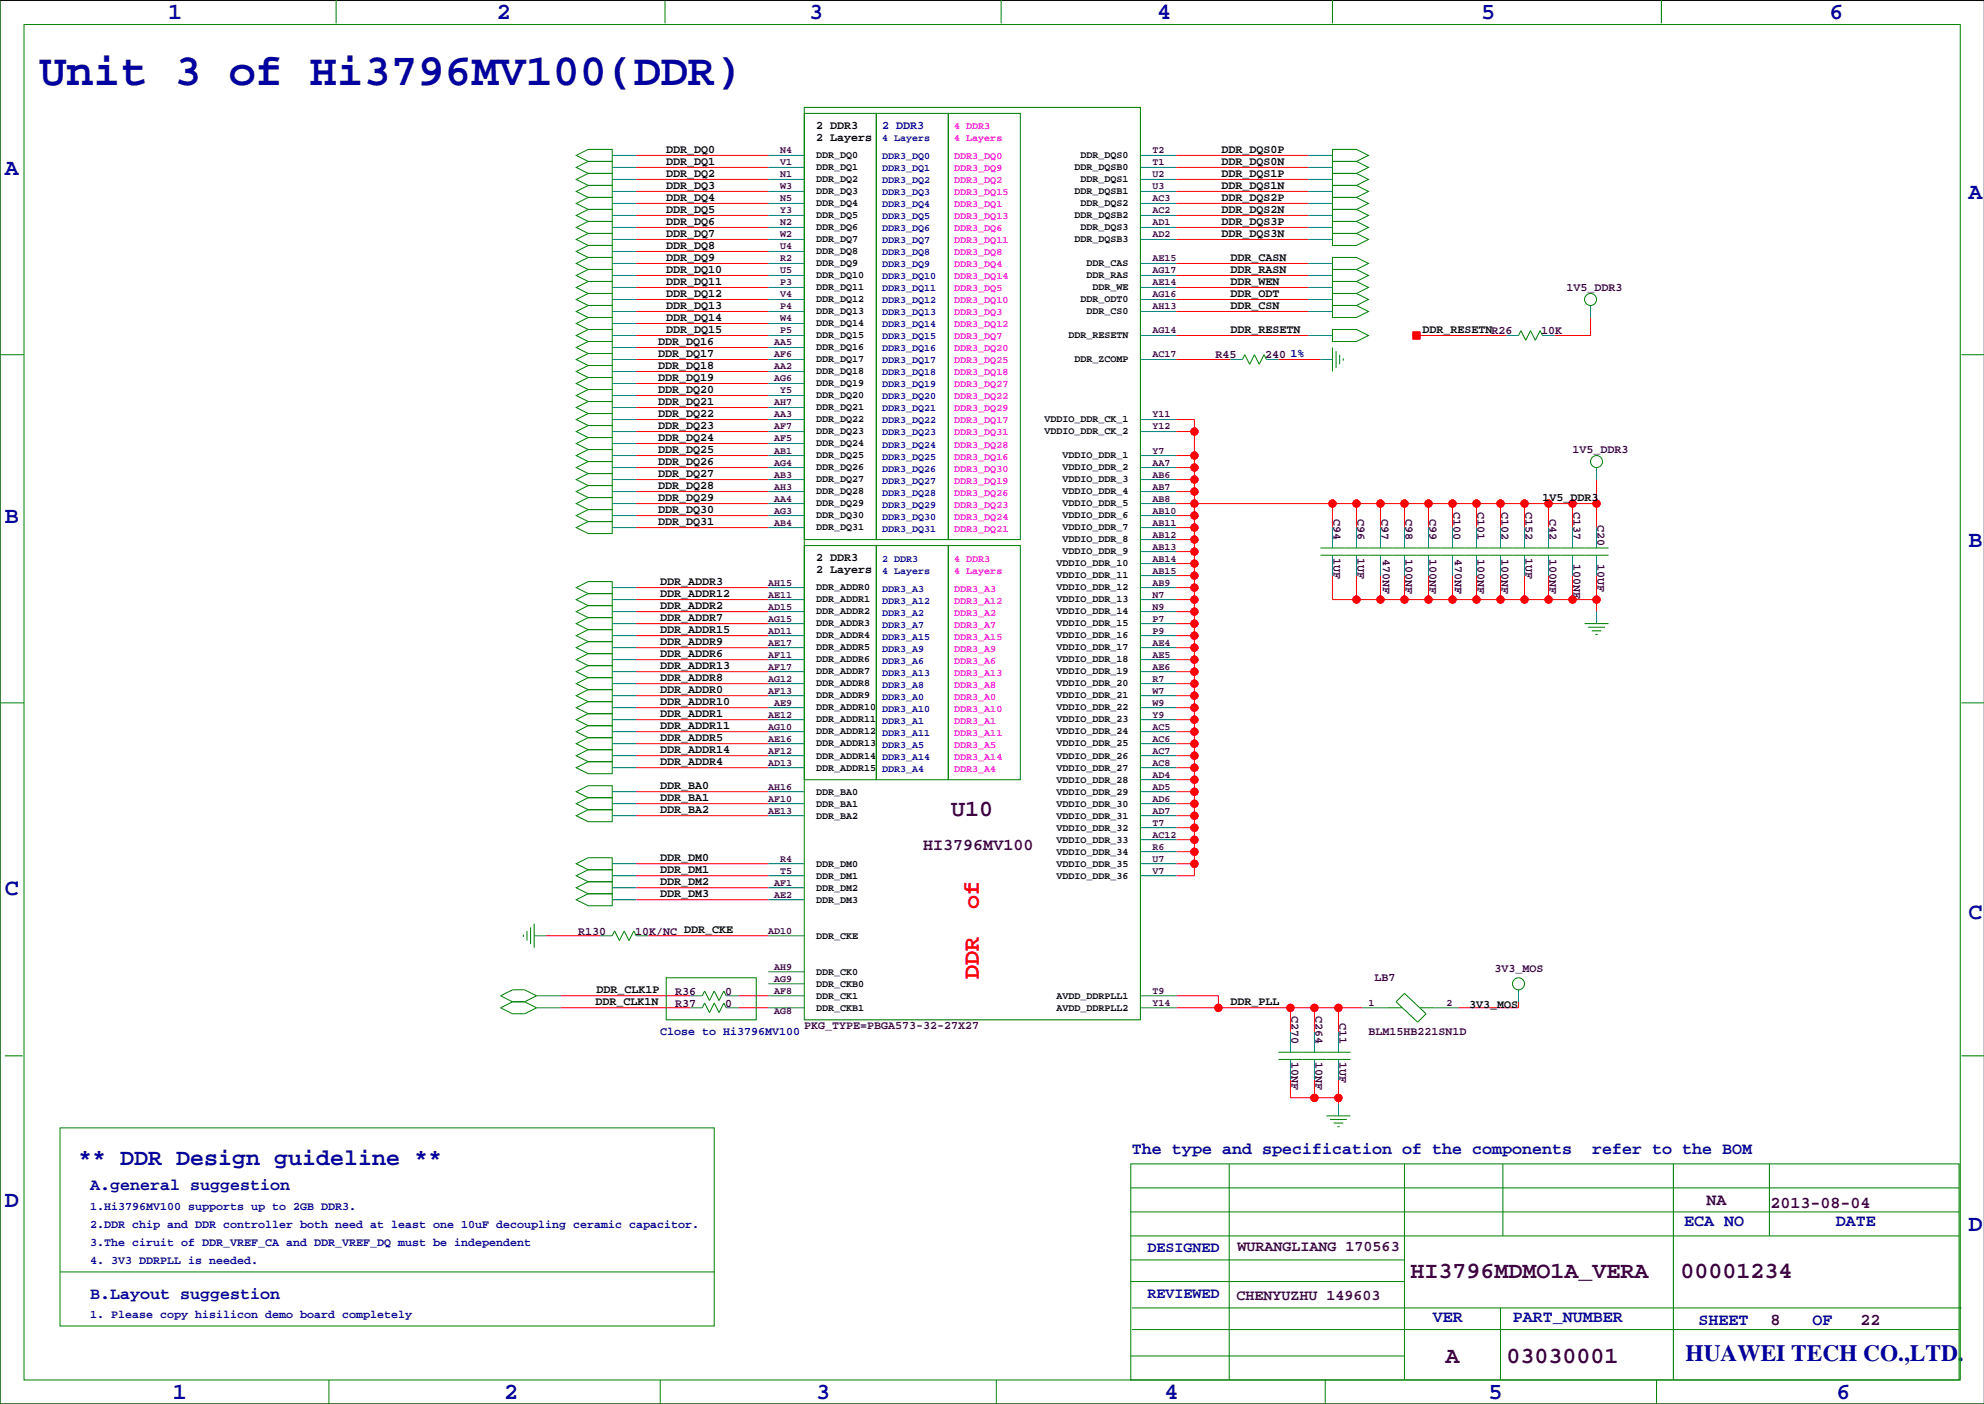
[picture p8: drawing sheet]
<svg xmlns="http://www.w3.org/2000/svg" width="420mm" height="297mm" viewBox="0 0 420 297" stroke-linecap="round" stroke-linejoin="round" font-family="sans-serif">
<path d="M419.9 .1h-419.9v296.9h419.9" fill="none" stroke="#000" stroke-width=".21"/>
<g fill="none" stroke="#008080" stroke-width=".21">
<path d="M129.5 32.9h5.1M129.5 35.4h5.1M129.5 38h5.1M162.6 32.9h7.6M162.6 35.4h7.6M162.6 38h7.6M241.3 32.9h7.6M241.3 35.4h7.6M241.3 38h7.6M276.9 32.9h5M276.9 35.4h5M276.9 38h5"/>
<path d="M129.5 40.5h5.1M129.5 43h5.1M129.5 45.6h5.1M129.5 48.1h5.1M129.5 50.7h5.1M129.5 53.2h5.1M129.5 55.7h5.1M129.5 58.3h5.1M162.6 40.5h7.6M162.6 43h7.6M162.6 45.6h7.6M162.6 48.1h7.6"/>
<path d="M162.6 50.7h7.6M162.6 53.2h7.6M162.6 55.7h7.6M162.6 58.3h7.6M241.3 40.5h7.6M241.3 43h7.6M241.3 45.6h7.6M241.3 48.1h7.6M241.3 50.7h7.6M241.3 55.7h7.6M241.3 58.3h7.6M276.9 40.5h5"/>
<path d="M276.9 43h5M276.9 45.6h5M276.9 48.1h5M276.9 50.7h5M276.9 55.7h5M276.9 58.3h5M129.5 60.8h5.1M129.5 63.4h5.1M129.5 65.9h5.1M129.5 68.4h5.1M129.5 71h5.1M129.5 73.5h5.1"/>
<path d="M129.5 76.1h5.1M129.5 78.6h5.1M162.6 60.8h7.6M162.6 63.4h7.6M162.6 65.9h7.6M162.6 68.4h7.6M162.6 71h7.6M162.6 73.5h7.6M162.6 76.1h7.6M162.6 78.6h7.6M241.3 60.8h7.6M241.3 63.4h7.6"/>
<path d="M241.3 65.9h7.6M241.3 71h7.6M241.3 76.1h7.6M260.3 76.1h2.6M268 76.1h2.5M276.9 60.8h5M276.9 63.4h5M276.9 65.9h5M276.9 71h5M279.4 76.1h2.5M318.8 71h2.5M326.4 71h2.5"/>
<path d="M336.5 64.6v2.6M129.5 81.1h5.1M129.5 83.7h5.1M129.5 86.2h5.1M129.5 88.8h5.1M129.5 91.3h5.1M129.5 93.8h5.1M129.5 96.4h5.1M129.5 98.9h5.1M162.6 81.1h7.6M162.6 83.7h7.6M162.6 86.2h7.6"/>
<path d="M162.6 88.8h7.6M162.6 91.3h7.6M162.6 93.8h7.6M162.6 96.4h7.6M162.6 98.9h7.6M241.3 88.8h7.6M241.3 91.3h7.6M241.3 96.4h7.6M241.3 98.9h7.6M337.8 98.9v2.6M129.5 101.5h5.1M129.5 104h5.1"/>
<path d="M129.5 106.5h5.1M129.5 109.1h5.1M129.5 111.6h5.1M162.6 101.5h7.6M162.6 104h7.6M162.6 106.5h7.6M162.6 109.1h7.6M162.6 111.6h7.6M241.3 101.5h7.6M241.3 104h7.6M241.3 106.5h7.6M241.3 109.1h7.6"/>
<path d="M241.3 111.6h7.6M241.3 114.2h7.6M241.3 116.7h7.6M241.3 119.2h7.6M281.9 111.6v4.3M281.9 117.5v4.3M287 111.6v4.3M287 117.5v4.3M292.1 111.6v4.3M292.1 117.5v4.3M297.2 111.6v4.3M297.2 117.5v4.3"/>
<path d="M302.3 111.6v4.3M302.3 117.5v4.3M307.3 111.6v4.3M307.3 117.5v4.3M312.4 111.6v4.3M312.4 117.5v4.3M317.5 111.6v4.3M317.5 117.5v4.3M322.6 111.6v4.3M322.6 117.5v4.3M327.7 111.6v4.3M327.7 117.5v4.3"/>
<path d="M332.7 111.6v4.3M332.7 117.5v4.3M337.8 111.6v4.3M337.8 117.5v4.3M129.5 124.3h5.1M129.5 126.9h5.1M129.5 129.4h5.1M129.5 131.9h5.1M129.5 134.5h5.1M129.5 137h5.1M129.5 139.6h5.1M162.6 124.3h7.6"/>
<path d="M162.6 126.9h7.6M162.6 129.4h7.6M162.6 131.9h7.6M162.6 134.5h7.6M162.6 137h7.6M162.6 139.6h7.6M241.3 124.3h7.6M241.3 126.9h7.6M241.3 129.4h7.6M241.3 131.9h7.6M241.3 134.5h7.6M241.3 137h7.6"/>
<path d="M241.3 139.6h7.6M241.3 121.8h7.6M337.8 129.4v2.5M129.5 142.1h5.1M129.5 144.6h5.1M129.5 147.2h5.1M129.5 149.7h5.1M129.5 152.3h5.1M129.5 154.8h5.1M129.5 157.3h5.1M129.5 159.9h5.1M162.6 142.1h7.6"/>
<path d="M162.6 144.6h7.6M162.6 147.2h7.6M162.6 149.7h7.6M162.6 152.3h7.6M162.6 154.8h7.6M162.6 157.3h7.6M162.6 159.9h7.6M241.3 142.1h7.6M241.3 144.6h7.6M241.3 147.2h7.6M241.3 149.7h7.6M241.3 152.3h7.6"/>
<path d="M241.3 154.8h7.6M241.3 157.3h7.6M241.3 159.9h7.6M129.5 162.4h5.1M129.5 167.5h5.1M129.5 170h5.1M129.5 172.6h5.1M162.6 162.4h7.6M162.6 167.5h7.6M162.6 170h7.6M162.6 172.6h7.6M241.3 162.4h7.6"/>
<path d="M241.3 167.5h7.6M241.3 170h7.6M241.3 172.6h7.6M241.3 165h7.6M241.3 175.1h7.6M241.3 177.7h7.6M113 198h2.6M127 198h2.5M129.5 182.7h5.1M129.5 185.3h5.1M129.5 187.8h5.1M129.5 190.4h5.1"/>
<path d="M134.6 198h2.6M162.6 182.7h7.6M162.6 185.3h7.6M162.6 187.8h7.6M162.6 190.4h7.6M162.6 198h7.6M241.3 180.2h7.6M241.3 182.7h7.6M241.3 185.3h7.6M113.5 210.7h5.1M113.5 213.2h5.1M146 210.7h2.6"/>
<path d="M146 213.2h2.6M153.7 210.7h2.5M153.7 213.2h2.5M162.6 210.7h7.6M162.6 213.2h7.6M162.6 205.6h7.6M162.6 208.1h7.6M241.3 210.7h7.6M241.3 213.2h7.6M273 218.3v4.3M278.1 218.3v4.3M283.2 218.3v4.3"/>
<path d="M288.3 213.2h5.1M303.5 213.2h5.1M321.3 209.4v2.5M273 224.1v4.4M278.1 224.1v4.4M283.2 224.1v4.4M283.2 233.5v2.6"/>
</g>
<g fill="none" stroke="#008000" stroke-width=".21">
<path d="M0 -.1v297.1h419.9M71.1 0v4.9M140.7 0v4.9M211.8 0v4.9M281.9 0v4.9M351.5 0v4.9M5.1 5.2h409.7v286.8h-409.7zM121.9 32.9l2.6-1.3h5v2.5h-5zM121.9 35.4l2.6-1.3h5v2.6h-5zM121.9 38l2.6-1.3h5v2.5h-5zM170.2 24h15.2v90.2h-15.2zM170.2 22.7h71.1v193.1h-71.1z"/>
<path d="M185.4 24h15.3v90.2h-15.3zM200.7 24h15.2v90.2h-15.2zM281.9 34.1h5.1l2.6 1.3-2.6 1.3h-5.1zM281.9 31.6h5.1l2.6 1.3-2.6 1.2h-5.1zM281.9 39.2h5.1l2.6 1.3-2.6 1.3h-5.1zM281.9 36.7h5.1l2.6 1.3-2.6 1.2h-5.1zM121.9 50.7l2.6-1.3h5v2.5h-5zM121.9 48.1l2.6-1.3h5v2.6h-5zM121.9 45.6l2.6-1.3h5v2.5h-5zM121.9 43l2.6-1.2h5v2.5h-5zM121.9 40.5l2.6-1.3h5v2.6h-5zM121.9 58.3l2.6-1.3h5v2.5h-5z"/>
<path d="M121.9 55.7l2.6-1.2h5v2.5h-5zM121.9 53.2l2.6-1.3h5v2.6h-5zM281.9 41.8h5.1l2.6 1.2-2.6 1.3h-5.1zM281.9 44.3h5.1l2.6 1.3-2.6 1.2h-5.1zM281.9 46.8h5.1l2.6 1.3-2.6 1.3h-5.1zM281.9 49.4h5.1l2.6 1.3-2.6 1.2h-5.1zM281.9 54.5h5.1l2.6 1.2-2.6 1.3h-5.1zM281.9 57h5.1l2.6 1.3-2.6 1.2h-5.1zM281.9 59.5h5.1l2.6 1.3-2.6 1.3h-5.1zM0 75h5.1M121.9 60.8l2.6-1.3h5v2.6h-5zM121.9 63.4l2.6-1.3h5v2.5h-5z"/>
<path d="M121.9 65.9l2.6-1.3h5v2.6h-5zM121.9 78.6l2.6-1.3h5v2.6h-5zM121.9 76.1l2.6-1.3h5v2.5h-5zM121.9 68.4l2.6-1.2h5v2.5h-5zM121.9 73.5l2.6-1.3h5v2.6h-5zM121.9 71l2.6-1.3h5v2.5h-5zM262.9 76.1l.5-1.1 1 2.1 1-2.1 1 2.1 1.1-2.1 .5 1.1M281.9 62.1h5.1l2.6 1.3-2.6 1.2h-5.1zM281.9 64.6h5.1l2.6 1.3-2.6 1.3h-5.1zM281.9 69.7h5.1l2.6 1.3-2.6 1.2h-5.1zM281.9 73.5v5.1M282.7 74.3v3.5"/>
<path d="M283.5 75v2.1M284.2 75.8v.5M321.3 71l.5-1 1 2 1-2 1.1 2 1-2 .5 1M415 75h4.9M121.9 93.8l2.6-1.2h5v2.5h-5zM121.9 96.4l2.6-1.3h5v2.5h-5zM121.9 98.9l2.6-1.3h5v2.6h-5zM121.9 81.1l2.6-1.2h5v2.5h-5zM121.9 83.7l2.6-1.3h5v2.5h-5zM121.9 86.2l2.6-1.3h5v2.6h-5zM121.9 88.8l2.6-1.3h5v2.5h-5zM121.9 91.3l2.6-1.3h5v2.6h-5z"/>
<path d="M121.9 109.1l2.6-1.3h5v2.5h-5zM121.9 106.5l2.6-1.2h5v2.5h-5zM121.9 104l2.6-1.3h5v2.6h-5zM121.9 101.5l2.6-1.3h5v2.5h-5zM121.9 111.6l2.6-1.3h5v2.6h-5zM170.2 115.4h15.2v49.6h-15.2zM185.4 115.4h15.3v49.6h-15.3zM200.7 115.4h15.2v49.6h-15.2zM279.4 115.9h61M279.4 117.5h61M121.9 124.3l2.6-1.3h5v2.6h-5zM121.9 126.9l2.6-1.3h5v2.5h-5z"/>
<path d="M121.9 129.4l2.6-1.3h5v2.6h-5zM121.9 131.9l2.6-1.2h5v2.5h-5zM121.9 134.5l2.6-1.3h5v2.5h-5zM121.9 137l2.6-1.3h5v2.6h-5zM121.9 139.6l2.6-1.3h5v2.5h-5zM335.3 131.9h5.1M336 132.7h3.6M336.8 133.5h2M337.6 134.2h.5M0 148.7h5.1M121.9 142.1l2.6-1.3h5v2.6h-5zM121.9 144.6l2.6-1.2h5v2.5h-5z"/>
<path d="M121.9 147.2l2.6-1.3h5v2.5h-5zM121.9 149.7l2.6-1.3h5v2.6h-5zM121.9 152.3l2.6-1.3h5v2.5h-5zM121.9 154.8l2.6-1.3h5v2.6h-5zM121.9 157.3l2.6-1.2h5v2.5h-5zM121.9 159.9l2.6-1.3h5v2.5h-5zM415 148.7h4.9M121.9 172.6l2.6-1.3h5v2.5h-5zM121.9 170l2.6-1.2h5v2.5h-5zM121.9 167.5l2.6-1.3h5v2.6h-5zM121.9 162.4l2.6-1.3h5v2.6h-5zM110.7 197.7v.5"/>
<path d="M111.5 197v2M112.3 196.2v3.6M113 195.4v5.1M121.9 182.7l2.6-1.2h5v2.5h-5zM121.9 187.8l2.6-1.3h5v2.6h-5zM121.9 185.3l2.6-1.3h5v2.5h-5zM121.9 190.4l2.6-1.3h5v2.5h-5zM129.5 198l.5-1 1.1 2 1-2 1 2 1-2 .5 1M108.5 211.9l-2.6-1.2 2.6-1.3h2.5l2.5 1.3-2.5 1.2M108.5 211.9h2.5M108.5 211.9l-2.6 1.3 2.6 1.3h2.5l2.5-1.3-2.5-1.3M141 206.9h19v8.9h-19z"/>
<path d="M148.6 210.7l.5-1 1 2 1-2 1 2 1.1-2 .5 1M148.6 213.2l.5-1 1 2 1-2 1 2 1.1-2 .5 1M293.4 213.2h3.3M295.4 211.9l1.8-1.7 4.6 4.3-1.8 1.8zM300.5 213.2h3M1 223.4h3.8M12.7 238.6h138.4v41.9h-138.4zM270.5 222.6h15.3M270.5 224.1h15.3M280.7 236.1h5.1M281.4 236.8h3.6M282.2 237.6h2"/>
<path d="M283 238.4h.5M415 223.4h4.9M239.3 246.2h175.2v45.8h-175.2zM239.3 251.3h175.2M239.3 256.4h175.2M260.1 246.2v45.8M297.2 246.2v45.8M318 246.2v15.3M354.1 246.2v45.8M374.4 246.2v15.3M12.7 269.1h138.4M239.3 266.6h57.9"/>
<path d="M239.3 261.5h175.2M239.3 271.1h57.9M239.5 276.7h175.5M317.5 276.7v15.3M69.6 292v5M139.7 292v5M210.8 292v5M239.3 286.9h57.9M239.5 281.3h175M280.4 292v5M350.5 292v5M383.5 287.4h.1"/>
<circle cx="336.5" cy="63.4" r="1.27"/>
<circle cx="337.8" cy="97.6" r="1.27"/>
<circle cx="321.3" cy="208.1" r="1.27"/>
</g>
<g fill="none" stroke="#f00" stroke-width=".21">
<path d="M134.6 32.9h28M134.6 35.4h28M134.6 38h28M248.9 32.9h28M248.9 35.4h28M248.9 38h28M134.6 45.6h28M134.6 48.1h28M134.6 50.7h28M134.6 53.2h28M134.6 55.7h28M134.6 58.3h28"/>
<path d="M134.6 40.5h28M134.6 43h28M248.9 45.6h28M248.9 48.1h28M248.9 50.7h28M248.9 55.7h28M248.9 58.3h28M248.9 40.5h28M248.9 43h28M134.6 71h28M134.6 60.8h28M134.6 63.4h28"/>
<path d="M134.6 65.9h28M134.6 68.4h28M134.6 73.5h28M134.6 76.1h28M134.6 78.6h28M248.9 71h28M248.9 60.8h28M248.9 63.4h28M248.9 65.9h28M248.9 76.1h11.4M270.5 76.1h8.9M299.7 71h19.1"/>
<path d="M336.5 67.2v3.8h-7.6M134.6 81.1h28M134.6 83.7h28M134.6 86.2h28M134.6 88.8h28M134.6 91.3h28M134.6 93.8h28M134.6 96.4h28M134.6 98.9h28M248.9 88.8h3.8v96.5h-3.8M248.9 91.3h3.8M248.9 96.4h3.8"/>
<path d="M248.9 98.9h3.8M134.6 101.5h28M134.6 104h28M134.6 106.5h28M134.6 109.1h28M134.6 111.6h28M248.9 101.5h3.8M248.9 104h3.8M248.9 106.5h88.9M248.9 109.1h3.8M248.9 111.6h3.8M248.9 114.2h3.8"/>
<path d="M248.9 116.7h3.8M248.9 119.2h3.8M281.9 106.5v5.1M287 106.5v5.1M292.1 106.5v5.1M297.2 106.5v5.1M302.3 106.5v5.1M307.3 106.5v5.1M312.4 106.5v5.1M317.5 106.5v5.1M322.6 106.5v5.1M327.7 106.5v5.1"/>
<path d="M332.7 106.5v5.1M337.8 101.5v10.1M134.6 129.4h28M134.6 124.3h28M134.6 139.6h28M134.6 131.9h28M134.6 137h28M134.6 126.9h28M134.6 134.5h28M248.9 129.4h3.8M248.9 124.3h3.8M248.9 139.6h3.8"/>
<path d="M248.9 131.9h3.8M248.9 137h3.8M248.9 126.9h3.8M248.9 134.5h3.8M248.9 121.8h3.8M281.9 121.8v5.1h55.9M287 121.8v5.1M292.1 121.8v5.1M297.2 121.8v5.1M302.3 121.8v5.1M307.3 121.8v5.1M312.4 121.8v5.1"/>
<path d="M317.5 121.8v5.1M322.6 121.8v5.1M327.7 121.8v5.1M332.7 121.8v5.1M337.8 121.8v7.6M134.6 157.3h28M134.6 147.2h28M134.6 152.3h28M134.6 144.6h28M134.6 149.7h28M134.6 154.8h28M134.6 142.1h28"/>
<path d="M134.6 159.9h28M248.9 157.3h3.8M248.9 147.2h3.8M248.9 152.3h3.8M248.9 144.6h3.8M248.9 149.7h3.8M248.9 154.8h3.8M248.9 142.1h3.8M248.9 159.9h3.8M134.6 162.4h28M134.6 167.5h28M134.6 170h28"/>
<path d="M134.6 172.6h28M248.9 162.4h3.8M248.9 167.5h3.8M248.9 170h3.8M248.9 172.6h3.8M248.9 165h3.8M248.9 175.1h3.8M248.9 177.7h3.8M115.6 198h11.4M134.6 190.4h28M134.6 187.8h28M134.6 185.3h28"/>
<path d="M134.6 182.7h28M137.2 198h25.4M248.9 182.7h3.8M248.9 180.2h3.8M118.6 210.7h27.4M118.6 213.2h27.4M156.2 210.7h6.4M156.2 213.2h6.4M248.9 210.7h8.9v2.5M248.9 213.2h39.4M273 213.2v5.1M278.1 213.2v5.1"/>
<path d="M283.2 213.2v5.1M321.3 211.9v1.3h-12.7M273 228.5v3.8h10.2M278.1 228.5v3.8M283.2 228.5v5"/>
<circle cx="252.7" cy="96.4" r=".76"/>
<circle cx="252.7" cy="91.3" r=".76"/>
<circle cx="252.7" cy="98.9" r=".76"/>
<circle cx="252.7" cy="109.1" r=".76"/>
<circle cx="252.7" cy="104" r=".76"/>
<circle cx="252.7" cy="111.6" r=".76"/>
<circle cx="252.7" cy="119.2" r=".76"/>
<circle cx="252.7" cy="114.2" r=".76"/>
<circle cx="252.7" cy="101.5" r=".76"/>
<circle cx="252.7" cy="116.7" r=".76"/>
<circle cx="252.7" cy="106.5" r=".76"/>
<circle cx="281.9" cy="106.5" r=".76"/>
<circle cx="287" cy="106.5" r=".76"/>
<circle cx="292.1" cy="106.5" r=".76"/>
<circle cx="297.2" cy="106.5" r=".76"/>
<circle cx="302.3" cy="106.5" r=".76"/>
<circle cx="307.3" cy="106.5" r=".76"/>
<circle cx="312.4" cy="106.5" r=".76"/>
<circle cx="317.5" cy="106.5" r=".76"/>
<circle cx="322.6" cy="106.5" r=".76"/>
<circle cx="327.7" cy="106.5" r=".76"/>
<circle cx="332.7" cy="106.5" r=".76"/>
<circle cx="337.8" cy="106.5" r=".76"/>
<circle cx="252.7" cy="137" r=".76"/>
<circle cx="252.7" cy="124.3" r=".76"/>
<circle cx="252.7" cy="126.9" r=".76"/>
<circle cx="252.7" cy="139.6" r=".76"/>
<circle cx="252.7" cy="131.9" r=".76"/>
<circle cx="252.7" cy="121.8" r=".76"/>
<circle cx="252.7" cy="134.5" r=".76"/>
<circle cx="252.7" cy="129.4" r=".76"/>
<circle cx="287" cy="126.9" r=".76"/>
<circle cx="292.1" cy="126.9" r=".76"/>
<circle cx="297.2" cy="126.9" r=".76"/>
<circle cx="302.3" cy="126.9" r=".76"/>
<circle cx="307.3" cy="126.9" r=".76"/>
<circle cx="312.4" cy="126.9" r=".76"/>
<circle cx="317.5" cy="126.9" r=".76"/>
<circle cx="322.6" cy="126.9" r=".76"/>
<circle cx="327.7" cy="126.9" r=".76"/>
<circle cx="332.7" cy="126.9" r=".76"/>
<circle cx="337.8" cy="126.9" r=".76"/>
<circle cx="252.7" cy="149.7" r=".76"/>
<circle cx="252.7" cy="152.3" r=".76"/>
<circle cx="252.7" cy="157.3" r=".76"/>
<circle cx="252.7" cy="144.6" r=".76"/>
<circle cx="252.7" cy="159.9" r=".76"/>
<circle cx="252.7" cy="147.2" r=".76"/>
<circle cx="252.7" cy="154.8" r=".76"/>
<circle cx="252.7" cy="142.1" r=".76"/>
<circle cx="252.7" cy="175.1" r=".76"/>
<circle cx="252.7" cy="162.4" r=".76"/>
<circle cx="252.7" cy="165" r=".76"/>
<circle cx="252.7" cy="177.7" r=".76"/>
<circle cx="252.7" cy="170" r=".76"/>
<circle cx="252.7" cy="172.6" r=".76"/>
<circle cx="252.7" cy="167.5" r=".76"/>
<circle cx="252.7" cy="182.7" r=".76"/>
<circle cx="252.7" cy="180.2" r=".76"/>
<circle cx="257.8" cy="213.2" r=".76"/>
<circle cx="273.1" cy="213.2" r=".76"/>
<circle cx="278.1" cy="213.2" r=".76"/>
<circle cx="283.2" cy="213.2" r=".76"/>
<circle cx="278.1" cy="232.3" r=".76"/>
<circle cx="283.2" cy="232.3" r=".76"/>
</g>
<g fill="#f00" stroke="#f00" stroke-width=".21">
<path d="M299 70.2h1.5v1.5h-1.5z" fill-rule="evenodd"/>
<circle cx="337.8" cy="106.5" r=".76"/>
<circle cx="332.7" cy="106.5" r=".76"/>
<circle cx="327.7" cy="106.5" r=".76"/>
<circle cx="322.6" cy="106.5" r=".76"/>
<circle cx="317.5" cy="106.5" r=".76"/>
<circle cx="312.4" cy="106.5" r=".76"/>
<circle cx="307.3" cy="106.5" r=".76"/>
<circle cx="302.3" cy="106.5" r=".76"/>
<circle cx="297.2" cy="106.5" r=".76"/>
<circle cx="292.1" cy="106.5" r=".76"/>
<circle cx="287" cy="106.5" r=".76"/>
<circle cx="281.9" cy="106.5" r=".76"/>
<circle cx="252.7" cy="182.7" r=".76"/>
<circle cx="252.7" cy="180.2" r=".76"/>
<circle cx="252.7" cy="177.7" r=".76"/>
<circle cx="252.7" cy="175.1" r=".76"/>
<circle cx="252.7" cy="172.6" r=".76"/>
<circle cx="252.7" cy="170" r=".76"/>
<circle cx="252.7" cy="167.5" r=".76"/>
<circle cx="252.7" cy="165" r=".76"/>
<circle cx="252.7" cy="162.4" r=".76"/>
<circle cx="252.7" cy="159.9" r=".76"/>
<circle cx="252.7" cy="157.3" r=".76"/>
<circle cx="252.7" cy="154.8" r=".76"/>
<circle cx="252.7" cy="152.3" r=".76"/>
<circle cx="252.7" cy="149.7" r=".76"/>
<circle cx="252.7" cy="147.2" r=".76"/>
<circle cx="252.7" cy="144.6" r=".76"/>
<circle cx="252.7" cy="142.1" r=".76"/>
<circle cx="252.7" cy="139.6" r=".76"/>
<circle cx="252.7" cy="137" r=".76"/>
<circle cx="252.7" cy="134.5" r=".76"/>
<circle cx="252.7" cy="131.9" r=".76"/>
<circle cx="252.7" cy="129.4" r=".76"/>
<circle cx="252.7" cy="126.9" r=".76"/>
<circle cx="252.7" cy="124.3" r=".76"/>
<circle cx="252.7" cy="121.8" r=".76"/>
<circle cx="252.7" cy="119.2" r=".76"/>
<circle cx="252.7" cy="116.7" r=".76"/>
<circle cx="252.7" cy="114.2" r=".76"/>
<circle cx="252.7" cy="111.6" r=".76"/>
<circle cx="252.7" cy="109.1" r=".76"/>
<circle cx="252.7" cy="106.5" r=".76"/>
<circle cx="252.7" cy="104" r=".76"/>
<circle cx="252.7" cy="101.5" r=".76"/>
<circle cx="252.7" cy="98.9" r=".76"/>
<circle cx="252.7" cy="96.4" r=".76"/>
<circle cx="252.7" cy="91.3" r=".76"/>
<circle cx="337.8" cy="126.9" r=".76"/>
<circle cx="332.7" cy="126.9" r=".76"/>
<circle cx="327.7" cy="126.9" r=".76"/>
<circle cx="322.6" cy="126.9" r=".76"/>
<circle cx="317.5" cy="126.9" r=".76"/>
<circle cx="312.4" cy="126.9" r=".76"/>
<circle cx="307.3" cy="126.9" r=".76"/>
<circle cx="302.3" cy="126.9" r=".76"/>
<circle cx="297.2" cy="126.9" r=".76"/>
<circle cx="292.1" cy="126.9" r=".76"/>
<circle cx="287" cy="126.9" r=".76"/>
<circle cx="283.2" cy="213.2" r=".76"/>
<circle cx="278.1" cy="213.2" r=".76"/>
<circle cx="273.1" cy="213.2" r=".76"/>
<circle cx="257.8" cy="213.2" r=".76"/>
<circle cx="278.1" cy="232.3" r=".76"/>
<circle cx="283.2" cy="232.3" r=".76"/>
</g>
<text font-size="9.5" fill="#0000a0" x="8.4" y="18">Unit 3 of Hi3796MV100(DDR)</text>
<g font-size="4.9" fill="#0000a0">
<text x="35.6" y="3.9">1</text>
<text x="105.2" y="3.9">2</text>
<text x="171.2" y="3.9">3</text>
<text x="244.9" y="3.9">4</text>
<text x="313.4" y="3.9">5</text>
<text x="387.1" y="3.9">6</text>
<text x="1" y="36.9">A</text>
<text x="416.6" y="42">A</text>
<text x="1" y="110.6">B</text>
<text x="416.6" y="115.7">B</text>
<text x="1" y="189.3">C</text>
<text x="416.6" y="194.4">C</text>
<text x="16.5" y="246.5">** DDR Design guideline **</text>
<text x="1" y="255.4">D</text>
<text x="416.6" y="260.5">D</text>
<text x="356.6" y="288">HUAWEI TECH CO.,LTD.</text>
<text x="36.6" y="296">1</text>
<text x="106.7" y="296">2</text>
<text x="172.7" y="296">3</text>
<text x="246.4" y="296">4</text>
<text x="315" y="296">5</text>
<text x="388.6" y="296">6</text>
</g>
<g font-size="4.9" fill="#400040">
<text x="201.3" y="172.7">U10</text>
<text x="298.5" y="270.5">HI3796MDMO1A_VERA</text>
<text x="355.6" y="270.5">00001234</text>
<text x="305.9" y="288.3">A</text>
<text x="318.8" y="288.3">03030001</text>
</g>
<g font-size="4.9" fill="#f00">
<text x="207.1" y="192.3" transform="rotate(-90 207.1 192.3)">of</text>
<text x="207.1" y="207.1" transform="rotate(-90 207.1 207.1)">DDR</text>
</g>
<g font-size="3.5" fill="#400040">
<text x="195.4" y="179.9">HI3796MV100</text>
<text x="361.1" y="254.9">NA</text>
<text x="374.6" y="255.7">2013-08-04</text>
<text x="374.6" y="280.3">8</text>
<text x="393.7" y="280.3">22</text>
</g>
<g font-size="3.5" fill="#0000a0">
<text x="239.5" y="244.2">The type and specification of the components</text>
<text x="336.9" y="244.2">refer to the BOM</text>
<text x="19" y="251.9">A.general suggestion</text>
<text x="356.4" y="259.4">ECA NO</text>
<text x="388.5" y="259.4">DATE</text>
<text x="19" y="274.7">B.Layout suggestion</text>
<text x="303.1" y="279.7">VER</text>
<text x="320.1" y="279.7">PART_NUMBER</text>
<text x="359.4" y="280.3">SHEET</text>
<text x="383.5" y="280.3">OF</text>
</g>
<g font-size="3.2" fill="#0000a0">
<text x="242.8" y="264.9">DESIGNED</text>
<text x="242.8" y="274.5">REVIEWED</text>
</g>
<g font-size="3.2" fill="#400040">
<text x="261.9" y="264.7">WURANGLIANG 170563</text>
<text x="261.6" y="275.1">CHENYUZHU 149603</text>
</g>
<g font-size="2.5">
<text x="172.7" y="29.8">2 Layers</text>
<text x="172.7" y="27.3">2 DDR3</text>
<text x="141" y="34.9">DDR_DQ1</text>
<text x="141" y="32.4">DDR_DQ0</text>
<text x="258.4" y="32.4">DDR_DQS0P</text>
<text x="258.4" y="34.9">DDR_DQS0N</text>
<text x="141" y="40">DDR_DQ3</text>
<text x="141" y="37.5">DDR_DQ2</text>
<text x="258.4" y="37.5">DDR_DQS1P</text>
<text x="258.4" y="40">DDR_DQS1N</text>
<text x="141" y="42.5">DDR_DQ4</text>
<text x="141" y="47.6">DDR_DQ6</text>
<text x="141" y="45.1">DDR_DQ5</text>
<text x="258.4" y="45.1">DDR_DQS2N</text>
<text x="258.4" y="47.6">DDR_DQS3P</text>
<text x="258.4" y="42.5">DDR_DQS2P</text>
<text x="141" y="52.7">DDR_DQ8</text>
<text x="141" y="50.2">DDR_DQ7</text>
<text x="258.4" y="50.2">DDR_DQS3N</text>
<text x="141" y="57.8">DDR_DQ10</text>
<text x="141" y="55.2">DDR_DQ9</text>
<text x="260.3" y="57.8">DDR_RASN</text>
<text x="260.3" y="55.2">DDR_CASN</text>
<text x="141" y="65.4">DDR_DQ13</text>
<text x="141" y="62.9">DDR_DQ12</text>
<text x="141" y="60.3">DDR_DQ11</text>
<text x="260.3" y="60.3">DDR_WEN</text>
<text x="260.3" y="65.4">DDR_CSN</text>
<text x="260.3" y="62.9">DDR_ODT</text>
<text x="141" y="70.5">DDR_DQ15</text>
<text x="141" y="67.9">DDR_DQ14</text>
<text x="260.3" y="70.5">DDR_RESETN</text>
<text x="301" y="70.5">DDR_RESETNR26</text>
<text x="139.3" y="75.6">DDR_DQ17</text>
<text x="139.3" y="73">DDR_DQ16</text>
<text x="139.3" y="78.1">DDR_DQ18</text>
<text x="139.3" y="83.2">DDR_DQ20</text>
<text x="139.3" y="80.6">DDR_DQ19</text>
<text x="139.3" y="88.3">DDR_DQ22</text>
<text x="139.3" y="85.7">DDR_DQ21</text>
<text x="139.3" y="95.9">DDR_DQ25</text>
<text x="139.3" y="93.3">DDR_DQ24</text>
<text x="139.3" y="90.8">DDR_DQ23</text>
<text x="139.3" y="101">DDR_DQ27</text>
<text x="139.3" y="98.4">DDR_DQ26</text>
<text x="139.3" y="106">DDR_DQ29</text>
<text x="139.3" y="103.5">DDR_DQ28</text>
<text x="326.4" y="106">1V5_DDR3</text>
<text x="139.3" y="111.1">DDR_DQ31</text>
<text x="139.3" y="108.6">DDR_DQ30</text>
<text x="172.7" y="118.7">2 DDR3</text>
<text x="139.7" y="123.8">DDR_ADDR3</text>
<text x="172.7" y="121.3">2 Layers</text>
<text x="139.7" y="126.4">DDR_ADDR12</text>
<text x="139.7" y="131.4">DDR_ADDR7</text>
<text x="139.7" y="128.9">DDR_ADDR2</text>
<text x="139.7" y="134">DDR_ADDR15</text>
<text x="139.7" y="136.5">DDR_ADDR9</text>
<text x="139.7" y="141.6">DDR_ADDR13</text>
<text x="139.7" y="139.1">DDR_ADDR6</text>
<text x="139.7" y="149.2">DDR_ADDR10</text>
<text x="139.7" y="144.1">DDR_ADDR8</text>
<text x="139.7" y="146.7">DDR_ADDR0</text>
<text x="139.7" y="154.3">DDR_ADDR11</text>
<text x="139.7" y="151.8">DDR_ADDR1</text>
<text x="139.7" y="161.9">DDR_ADDR4</text>
<text x="139.7" y="159.4">DDR_ADDR14</text>
<text x="139.7" y="156.8">DDR_ADDR5</text>
<text x="139.7" y="167">DDR_BA0</text>
<text x="139.7" y="172.1">DDR_BA2</text>
<text x="139.7" y="169.5">DDR_BA1</text>
<text x="139.7" y="182.2">DDR_DM0</text>
<text x="139.7" y="184.8">DDR_DM1</text>
<text x="139.7" y="187.3">DDR_DM2</text>
<text x="139.7" y="189.9">DDR_DM3</text>
<text x="126" y="212.7">DDR_CLK1N</text>
<text x="126.2" y="210.2">DDR_CLK1P</text>
<text x="260.3" y="212.7">DDR_PLL</text>
<text x="310.9" y="213.2">3V3_MOS</text>
</g>
<g font-size="2.5" fill="#0000a0">
<text x="186.7" y="27.3">2 DDR3</text>
<text x="273.1" y="75.6">1%</text>
<text x="139.7" y="219.1">Close to Hi3796MV100</text>
<text x="19" y="255.9">1.Hi3796MV100 supports up to 2GB DDR3.</text>
<text x="19" y="259.7">2.DDR chip and DDR controller both need at least one 10uF decoupling ceramic capacitor.</text>
<text x="19" y="263.5">3.The ciruit of DDR_VREF_CA and DDR_VREF_DQ must be independent</text>
<text x="19" y="267.3">4. 3V3 DDRPLL is needed.</text>
<text x="19" y="278.8">1. Please copy hisilicon demo board completely</text>
</g>
<g font-size="2.5" fill="#400040">
<text x="331.5" y="61.6">1V5_DDR3</text>
<text x="326.1" y="70.7">10K</text>
<text x="257.2" y="75.8">R45</text>
<text x="267.7" y="75.8">240</text>
<text x="332.7" y="95.9">1V5_DDR3</text>
<text x="282.2" y="109.7" transform="rotate(90 282.2 109.7)">C94</text>
<text x="287.2" y="109.7" transform="rotate(90 287.2 109.7)">C96</text>
<text x="292.3" y="109.7" transform="rotate(90 292.3 109.7)">C97</text>
<text x="297.4" y="109.7" transform="rotate(90 297.4 109.7)">C98</text>
<text x="302.5" y="109.7" transform="rotate(90 302.5 109.7)">C99</text>
<text x="307.6" y="108.2" transform="rotate(90 307.6 108.2)">C100</text>
<text x="312.6" y="108.2" transform="rotate(90 312.6 108.2)">C101</text>
<text x="317.7" y="108.2" transform="rotate(90 317.7 108.2)">C102</text>
<text x="322.8" y="108.2" transform="rotate(90 322.8 108.2)">C152</text>
<text x="327.9" y="109.7" transform="rotate(90 327.9 109.7)">C42</text>
<text x="333" y="108.2" transform="rotate(90 333 108.2)">C137</text>
<text x="338" y="111" transform="rotate(90 338 111)">C20</text>
<text x="282.2" y="118" transform="rotate(90 282.2 118)">1UF</text>
<text x="287.2" y="118" transform="rotate(90 287.2 118)">1UF</text>
<text x="292.6" y="118.2" transform="rotate(90 292.6 118.2)">470NF</text>
<text x="297.4" y="118.2" transform="rotate(90 297.4 118.2)">100NF</text>
<text x="302.5" y="118.2" transform="rotate(90 302.5 118.2)">100NF</text>
<text x="307.8" y="118.2" transform="rotate(90 307.8 118.2)">470NF</text>
<text x="312.6" y="118.2" transform="rotate(90 312.6 118.2)">100NF</text>
<text x="317.7" y="118.2" transform="rotate(90 317.7 118.2)">100NF</text>
<text x="322.8" y="118" transform="rotate(90 322.8 118)">1UF</text>
<text x="327.9" y="118.2" transform="rotate(90 327.9 118.2)">100NF</text>
<text x="333" y="119.2" transform="rotate(90 333 119.2)">100NF</text>
<text x="338" y="119.2" transform="rotate(90 338 119.2)">10UF</text>
<text x="122.3" y="197.7">R130</text>
<text x="134.4" y="197.7">10K/NC DDR_CKE</text>
<text x="290.8" y="207.6">LB7</text>
<text x="316.2" y="205.6">3V3_MOS</text>
<text x="142.9" y="213">R37</text>
<text x="142.9" y="210.4">R36</text>
<text x="153.4" y="213">0</text>
<text x="153.4" y="210.4">0</text>
<text x="273.3" y="214.9" transform="rotate(90 273.3 214.9)">C270</text>
<text x="278.4" y="214.9" transform="rotate(90 278.4 214.9)">C264</text>
<text x="170.2" y="217.8">PKG_TYPE=PBGA573-32-27X27</text>
<text x="283.4" y="216.4" transform="rotate(90 283.4 216.4)">C11</text>
<text x="289.6" y="219.1">BLM15HB221SN1D</text>
<text x="273.3" y="224.6" transform="rotate(90 273.3 224.6)">10NF</text>
<text x="278.4" y="224.6" transform="rotate(90 278.4 224.6)">10NF</text>
<text x="283.4" y="224.6" transform="rotate(90 283.4 224.6)">1UF</text>
</g>
<g font-size="2.1" fill="#0000a0">
<text x="186.7" y="29.9">4 Layers</text>
<text x="186.7" y="33.7">DDR3_DQ0</text>
<text x="186.7" y="41.3">DDR3_DQ3</text>
<text x="186.7" y="36.3">DDR3_DQ1</text>
<text x="186.7" y="38.8">DDR3_DQ2</text>
<text x="186.7" y="43.9">DDR3_DQ4</text>
<text x="186.7" y="46.4">DDR3_DQ5</text>
<text x="186.7" y="49">DDR3_DQ6</text>
<text x="186.7" y="51.5">DDR3_DQ7</text>
<text x="186.7" y="54">DDR3_DQ8</text>
<text x="186.7" y="59.1">DDR3_DQ10</text>
<text x="186.7" y="56.6">DDR3_DQ9</text>
<text x="186.7" y="61.7">DDR3_DQ11</text>
<text x="186.7" y="64.2">DDR3_DQ12</text>
<text x="186.7" y="66.7">DDR3_DQ13</text>
<text x="186.7" y="69.3">DDR3_DQ14</text>
<text x="186.7" y="71.8">DDR3_DQ15</text>
<text x="186.7" y="74.4">DDR3_DQ16</text>
<text x="186.7" y="76.9">DDR3_DQ17</text>
<text x="186.7" y="79.4">DDR3_DQ18</text>
<text x="186.7" y="82">DDR3_DQ19</text>
<text x="186.7" y="84.5">DDR3_DQ20</text>
<text x="186.7" y="87.1">DDR3_DQ21</text>
<text x="186.7" y="89.6">DDR3_DQ22</text>
<text x="186.7" y="92.1">DDR3_DQ23</text>
<text x="186.7" y="94.7">DDR3_DQ24</text>
<text x="186.7" y="97.2">DDR3_DQ25</text>
<text x="186.7" y="99.8">DDR3_DQ26</text>
<text x="186.7" y="102.3">DDR3_DQ27</text>
<text x="186.7" y="104.8">DDR3_DQ28</text>
<text x="186.7" y="107.4">DDR3_DQ29</text>
<text x="186.7" y="109.9">DDR3_DQ30</text>
<text x="186.7" y="112.5">DDR3_DQ31</text>
<text x="186.7" y="118.8">2 DDR3</text>
<text x="186.7" y="125.2">DDR3_A3</text>
<text x="186.7" y="121.3">4 Layers</text>
<text x="186.7" y="127.7">DDR3_A12</text>
<text x="186.7" y="130.2">DDR3_A2</text>
<text x="186.7" y="132.8">DDR3_A7</text>
<text x="186.7" y="135.3">DDR3_A15</text>
<text x="186.7" y="137.9">DDR3_A9</text>
<text x="186.7" y="140.4">DDR3_A6</text>
<text x="186.7" y="142.9">DDR3_A13</text>
<text x="186.7" y="145.5">DDR3_A8</text>
<text x="186.7" y="148">DDR3_A0</text>
<text x="186.7" y="153.1">DDR3_A1</text>
<text x="186.7" y="150.6">DDR3_A10</text>
<text x="186.7" y="155.6">DDR3_A11</text>
<text x="186.7" y="158.2">DDR3_A5</text>
<text x="186.7" y="160.7">DDR3_A14</text>
<text x="186.7" y="163.3">DDR3_A4</text>
</g>
<g font-size="2.1" fill="#f0f">
<text x="201.9" y="29.9">4 Layers</text>
<text x="201.9" y="27.4">4 DDR3</text>
<text x="201.9" y="33.7">DDR3_DQ0</text>
<text x="201.9" y="36.3">DDR3_DQ9</text>
<text x="201.9" y="38.8">DDR3_DQ2</text>
<text x="201.9" y="41.3">DDR3_DQ15</text>
<text x="201.9" y="43.9">DDR3_DQ1</text>
<text x="201.9" y="46.4">DDR3_DQ13</text>
<text x="201.9" y="51.5">DDR3_DQ11</text>
<text x="201.9" y="49">DDR3_DQ6</text>
<text x="201.9" y="59.1">DDR3_DQ14</text>
<text x="201.9" y="54">DDR3_DQ8</text>
<text x="201.9" y="56.6">DDR3_DQ4</text>
<text x="201.9" y="64.2">DDR3_DQ10</text>
<text x="201.9" y="61.7">DDR3_DQ5</text>
<text x="201.9" y="71.8">DDR3_DQ7</text>
<text x="201.9" y="69.3">DDR3_DQ12</text>
<text x="201.9" y="66.7">DDR3_DQ3</text>
<text x="201.9" y="74.4">DDR3_DQ20</text>
<text x="201.9" y="76.9">DDR3_DQ25</text>
<text x="201.9" y="79.4">DDR3_DQ18</text>
<text x="201.9" y="82">DDR3_DQ27</text>
<text x="201.9" y="84.5">DDR3_DQ22</text>
<text x="201.9" y="87.1">DDR3_DQ29</text>
<text x="201.9" y="89.6">DDR3_DQ17</text>
<text x="201.9" y="92.1">DDR3_DQ31</text>
<text x="201.9" y="94.7">DDR3_DQ28</text>
<text x="201.9" y="97.2">DDR3_DQ16</text>
<text x="201.9" y="99.8">DDR3_DQ30</text>
<text x="201.9" y="104.8">DDR3_DQ26</text>
<text x="201.9" y="102.3">DDR3_DQ19</text>
<text x="201.9" y="107.4">DDR3_DQ23</text>
<text x="201.9" y="109.9">DDR3_DQ24</text>
<text x="201.9" y="112.5">DDR3_DQ21</text>
<text x="201.9" y="118.8">4 DDR3</text>
<text x="201.9" y="125.2">DDR3_A3</text>
<text x="201.9" y="121.3">4 Layers</text>
<text x="201.9" y="127.7">DDR3_A12</text>
<text x="201.9" y="130.2">DDR3_A2</text>
<text x="201.9" y="132.8">DDR3_A7</text>
<text x="201.9" y="135.3">DDR3_A15</text>
<text x="201.9" y="137.9">DDR3_A9</text>
<text x="201.9" y="140.4">DDR3_A6</text>
<text x="201.9" y="142.9">DDR3_A13</text>
<text x="201.9" y="145.5">DDR3_A8</text>
<text x="201.9" y="148">DDR3_A0</text>
<text x="201.9" y="153.1">DDR3_A1</text>
<text x="201.9" y="150.6">DDR3_A10</text>
<text x="201.9" y="155.6">DDR3_A11</text>
<text x="201.9" y="158.2">DDR3_A5</text>
<text x="201.9" y="160.7">DDR3_A14</text>
<text x="201.9" y="163.3">DDR3_A4</text>
</g>
<g font-size="2.1" fill="#400040">
<text x="165.1" y="32.4">N4</text>
<text x="165.1" y="35">V1</text>
<text x="243.8" y="32.4">T2</text>
<text x="243.8" y="35">T1</text>
<text x="165.1" y="37.5">N1</text>
<text x="165.1" y="40.1">W3</text>
<text x="243.8" y="37.5">U2</text>
<text x="243.8" y="40.1">U3</text>
<text x="165.1" y="42.6">N5</text>
<text x="165.1" y="45.1">Y3</text>
<text x="165.1" y="47.7">N2</text>
<text x="243.8" y="42.6">AC3</text>
<text x="243.8" y="45.1">AC2</text>
<text x="243.8" y="47.7">AD1</text>
<text x="165.1" y="50.2">W2</text>
<text x="165.1" y="52.8">U4</text>
<text x="243.8" y="50.2">AD2</text>
<text x="165.1" y="55.3">R2</text>
<text x="165.1" y="57.8">U5</text>
<text x="243.8" y="55.3">AE15</text>
<text x="243.8" y="57.8">AG17</text>
<text x="165.1" y="60.4">P3</text>
<text x="165.1" y="62.9">V4</text>
<text x="165.1" y="65.5">P4</text>
<text x="243.8" y="60.4">AE14</text>
<text x="243.8" y="62.9">AG16</text>
<text x="243.8" y="65.5">AH13</text>
<text x="165.1" y="68">W4</text>
<text x="165.1" y="70.5">P5</text>
<text x="243.8" y="70.5">AG14</text>
<text x="163.8" y="73.1">AA5</text>
<text x="163.8" y="75.6">AF6</text>
<text x="243.8" y="75.6">AC17</text>
<text x="163.8" y="78.2">AA2</text>
<text x="163.8" y="80.7">AG6</text>
<text x="165.1" y="83.2">Y5</text>
<text x="163.8" y="85.8">AH7</text>
<text x="163.8" y="88.3">AA3</text>
<text x="243.8" y="88.3">Y11</text>
<text x="163.8" y="90.9">AF7</text>
<text x="163.8" y="93.4">AF5</text>
<text x="163.8" y="95.9">AB1</text>
<text x="243.8" y="95.9">Y7</text>
<text x="243.8" y="90.9">Y12</text>
<text x="163.8" y="98.5">AG4</text>
<text x="163.8" y="101">AB3</text>
<text x="243.8" y="98.5">AA7</text>
<text x="243.8" y="101">AB6</text>
<text x="163.8" y="103.6">AH3</text>
<text x="163.8" y="106.1">AA4</text>
<text x="243.8" y="103.6">AB7</text>
<text x="243.8" y="106.1">AB8</text>
<text x="163.8" y="108.6">AG3</text>
<text x="163.8" y="111.2">AB4</text>
<text x="243.8" y="108.6">AB10</text>
<text x="243.8" y="111.2">AB11</text>
<text x="243.8" y="113.7">AB12</text>
<text x="243.8" y="116.3">AB13</text>
<text x="243.8" y="118.8">AB14</text>
<text x="162.6" y="123.9">AH15</text>
<text x="243.8" y="123.9">AB9</text>
<text x="243.8" y="121.3">AB15</text>
<text x="162.6" y="126.4">AE11</text>
<text x="162.6" y="129">AD15</text>
<text x="162.6" y="131.5">AG15</text>
<text x="243.8" y="126.4">N7</text>
<text x="243.8" y="129">N9</text>
<text x="243.8" y="131.5">P7</text>
<text x="162.6" y="134">AD11</text>
<text x="162.6" y="136.6">AE17</text>
<text x="243.8" y="134">P9</text>
<text x="243.8" y="136.6">AE4</text>
<text x="162.6" y="139.1">AF11</text>
<text x="162.6" y="141.7">AF17</text>
<text x="243.8" y="139.1">AE5</text>
<text x="243.8" y="141.7">AE6</text>
<text x="162.6" y="144.2">AG12</text>
<text x="162.6" y="146.7">AF13</text>
<text x="163.8" y="149.3">AE9</text>
<text x="243.8" y="144.2">R7</text>
<text x="243.8" y="146.7">W7</text>
<text x="243.8" y="149.3">W9</text>
<text x="162.6" y="151.8">AE12</text>
<text x="162.6" y="154.4">AG10</text>
<text x="243.8" y="151.8">Y9</text>
<text x="243.8" y="154.4">AC5</text>
<text x="162.6" y="156.9">AE16</text>
<text x="162.6" y="159.4">AF12</text>
<text x="162.6" y="162">AD13</text>
<text x="243.8" y="156.9">AC6</text>
<text x="243.8" y="159.4">AC7</text>
<text x="243.8" y="162">AC8</text>
<text x="162.6" y="167.1">AH16</text>
<text x="243.8" y="164.5">AD4</text>
<text x="243.8" y="167.1">AD5</text>
<text x="162.6" y="169.6">AF10</text>
<text x="162.6" y="172.1">AE13</text>
<text x="243.8" y="169.6">AD6</text>
<text x="243.8" y="172.1">AD7</text>
<text x="243.8" y="179.8">R6</text>
<text x="243.8" y="174.7">T7</text>
<text x="243.8" y="177.2">AC12</text>
<text x="165.1" y="182.3">R4</text>
<text x="165.1" y="184.8">T5</text>
<text x="243.8" y="182.3">U7</text>
<text x="243.8" y="184.8">V7</text>
<text x="163.8" y="187.4">AF1</text>
<text x="163.8" y="189.9">AE2</text>
<text x="162.6" y="197.5">AD10</text>
<text x="163.8" y="205.2">AH9</text>
<text x="163.8" y="207.7">AG9</text>
<text x="163.8" y="210.2">AF8</text>
<text x="163.8" y="214.6">AG8</text>
<text x="243.8" y="210.2">T9</text>
<text x="243.8" y="212.8">Y14</text>
<text x="289.6" y="212.8">1</text>
<text x="306.1" y="212.8">2</text>
</g>
<g font-size="2.1">
<text x="172.7" y="33.5">DDR_DQ0</text>
<text x="228.6" y="33.5">DDR_DQS0</text>
<text x="172.7" y="36">DDR_DQ1</text>
<text x="172.7" y="38.6">DDR_DQ2</text>
<text x="172.7" y="41.1">DDR_DQ3</text>
<text x="227.3" y="36">DDR_DQSB0</text>
<text x="227.3" y="41.1">DDR_DQSB1</text>
<text x="228.6" y="38.6">DDR_DQS1</text>
<text x="172.7" y="43.6">DDR_DQ4</text>
<text x="172.7" y="46.2">DDR_DQ5</text>
<text x="227.3" y="46.2">DDR_DQSB2</text>
<text x="228.6" y="43.6">DDR_DQS2</text>
<text x="172.7" y="48.7">DDR_DQ6</text>
<text x="172.7" y="51.3">DDR_DQ7</text>
<text x="172.7" y="53.8">DDR_DQ8</text>
<text x="227.3" y="51.3">DDR_DQSB3</text>
<text x="228.6" y="48.7">DDR_DQS3</text>
<text x="172.7" y="56.3">DDR_DQ9</text>
<text x="172.7" y="58.9">DDR_DQ10</text>
<text x="229.9" y="56.3">DDR_CAS</text>
<text x="229.9" y="58.9">DDR_RAS</text>
<text x="172.7" y="61.4">DDR_DQ11</text>
<text x="172.7" y="64">DDR_DQ12</text>
<text x="228.6" y="64">DDR_ODT0</text>
<text x="231.1" y="61.4">DDR_WE</text>
<text x="172.7" y="66.5">DDR_DQ13</text>
<text x="172.7" y="69">DDR_DQ14</text>
<text x="172.7" y="71.6">DDR_DQ15</text>
<text x="226.1" y="71.6">DDR_RESETN</text>
<text x="229.9" y="66.5">DDR_CS0</text>
<text x="172.7" y="74.1">DDR_DQ16</text>
<text x="172.7" y="76.7">DDR_DQ17</text>
<text x="227.3" y="76.7">DDR_ZCOMP</text>
<text x="172.7" y="79.2">DDR_DQ18</text>
<text x="172.7" y="81.7">DDR_DQ19</text>
<text x="172.7" y="84.3">DDR_DQ20</text>
<text x="172.7" y="86.8">DDR_DQ21</text>
<text x="172.7" y="89.4">DDR_DQ22</text>
<text x="221" y="89.4">VDDIO_DDR_CK_1</text>
<text x="172.7" y="91.9">DDR_DQ23</text>
<text x="172.7" y="94.4">DDR_DQ24</text>
<text x="221" y="91.9">VDDIO_DDR_CK_2</text>
<text x="172.7" y="97">DDR_DQ25</text>
<text x="172.7" y="99.5">DDR_DQ26</text>
<text x="224.8" y="97">VDDIO_DDR_1</text>
<text x="224.8" y="99.5">VDDIO_DDR_2</text>
<text x="172.7" y="102.1">DDR_DQ27</text>
<text x="172.7" y="104.6">DDR_DQ28</text>
<text x="172.7" y="107.1">DDR_DQ29</text>
<text x="224.8" y="102.1">VDDIO_DDR_3</text>
<text x="224.8" y="104.6">VDDIO_DDR_4</text>
<text x="224.8" y="107.1">VDDIO_DDR_5</text>
<text x="172.7" y="109.7">DDR_DQ30</text>
<text x="172.7" y="112.2">DDR_DQ31</text>
<text x="224.8" y="109.7">VDDIO_DDR_6</text>
<text x="224.8" y="112.2">VDDIO_DDR_7</text>
<text x="223.5" y="119.8">VDDIO_DDR_10</text>
<text x="224.8" y="114.8">VDDIO_DDR_8</text>
<text x="224.8" y="117.3">VDDIO_DDR_9</text>
<text x="172.7" y="124.9">DDR_ADDR0</text>
<text x="223.5" y="124.9">VDDIO_DDR_12</text>
<text x="223.5" y="122.4">VDDIO_DDR_11</text>
<text x="172.7" y="127.5">DDR_ADDR1</text>
<text x="172.7" y="130">DDR_ADDR2</text>
<text x="223.5" y="127.5">VDDIO_DDR_13</text>
<text x="223.5" y="130">VDDIO_DDR_14</text>
<text x="172.7" y="132.5">DDR_ADDR3</text>
<text x="172.7" y="135.1">DDR_ADDR4</text>
<text x="172.7" y="137.6">DDR_ADDR5</text>
<text x="223.5" y="132.5">VDDIO_DDR_15</text>
<text x="223.5" y="135.1">VDDIO_DDR_16</text>
<text x="223.5" y="137.6">VDDIO_DDR_17</text>
<text x="172.7" y="140.2">DDR_ADDR6</text>
<text x="172.7" y="142.7">DDR_ADDR7</text>
<text x="223.5" y="140.2">VDDIO_DDR_18</text>
<text x="223.5" y="142.7">VDDIO_DDR_19</text>
<text x="172.7" y="145.2">DDR_ADDR8</text>
<text x="172.7" y="147.8">DDR_ADDR9</text>
<text x="223.5" y="145.2">VDDIO_DDR_20</text>
<text x="223.5" y="147.8">VDDIO_DDR_21</text>
<text x="172.7" y="150.3">DDR_ADDR10</text>
<text x="172.7" y="152.9">DDR_ADDR11</text>
<text x="172.7" y="155.4">DDR_ADDR12</text>
<text x="223.5" y="150.3">VDDIO_DDR_22</text>
<text x="223.5" y="152.9">VDDIO_DDR_23</text>
<text x="223.5" y="155.4">VDDIO_DDR_24</text>
<text x="172.7" y="157.9">DDR_ADDR13</text>
<text x="172.7" y="160.5">DDR_ADDR14</text>
<text x="223.5" y="157.9">VDDIO_DDR_25</text>
<text x="223.5" y="160.5">VDDIO_DDR_26</text>
<text x="172.7" y="163">DDR_ADDR15</text>
<text x="223.5" y="163">VDDIO_DDR_27</text>
<text x="223.5" y="165.6">VDDIO_DDR_28</text>
<text x="172.7" y="168.1">DDR_BA0</text>
<text x="172.7" y="170.6">DDR_BA1</text>
<text x="172.7" y="173.2">DDR_BA2</text>
<text x="223.5" y="168.1">VDDIO_DDR_29</text>
<text x="223.5" y="170.6">VDDIO_DDR_30</text>
<text x="223.5" y="173.2">VDDIO_DDR_31</text>
<text x="223.5" y="175.7">VDDIO_DDR_32</text>
<text x="223.5" y="178.3">VDDIO_DDR_33</text>
<text x="172.7" y="183.3">DDR_DM0</text>
<text x="172.7" y="185.9">DDR_DM1</text>
<text x="223.5" y="180.8">VDDIO_DDR_34</text>
<text x="223.5" y="183.3">VDDIO_DDR_35</text>
<text x="223.5" y="185.9">VDDIO_DDR_36</text>
<text x="172.7" y="188.4">DDR_DM2</text>
<text x="172.7" y="191">DDR_DM3</text>
<text x="172.7" y="198.6">DDR_CKE</text>
<text x="172.7" y="206.2">DDR_CK0</text>
<text x="172.7" y="208.7">DDR_CKB0</text>
<text x="172.7" y="211.3">DDR_CK1</text>
<text x="172.7" y="213.8">DDR_CKB1</text>
<text x="223.5" y="211.3">AVDD_DDRPLL1</text>
<text x="223.5" y="213.8">AVDD_DDRPLL2</text>
</g>
</svg>
